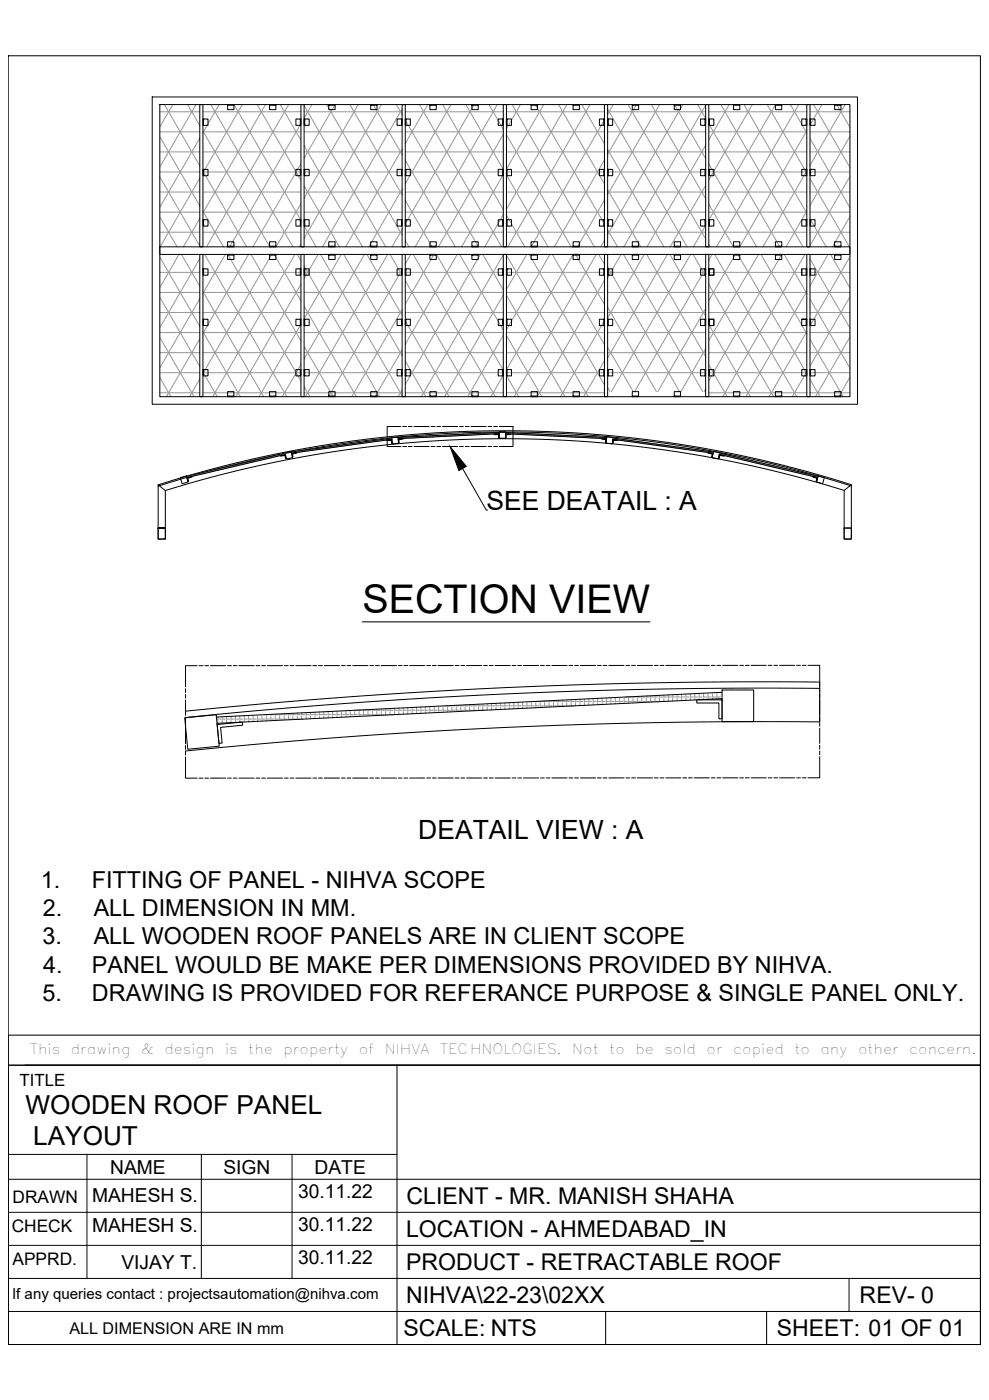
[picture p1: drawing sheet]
<svg xmlns="http://www.w3.org/2000/svg" width="594mm" height="841mm" viewBox="0 0 594 841" stroke-linecap="round" stroke-linejoin="round" font-family="sans-serif">
<!-- layer: 0 -->
<g fill="none" stroke="#939598" stroke-width=".6">
<path d="M96 67h24M96 79h24M99 63l21 37M104 63l-8 13M113 63l7 12M118 63l-22 37M122 67h59M122 79h59M122 79l40 69M127 63l49 85M132 63l-10 17M141 63l40 69"/>
<path d="M146 63l-24 41M155 63l26 45M159 63l-37 65M168 63l13 21M173 63l-49 85M181 74l-43 74M183 67h59M183 79h59M183 63l49 85M187 63l-4 8M196 63l46 78M201 63l-18 32"/>
<path d="M210 63l32 54M215 63l-32 56M224 63l18 30M229 63l-46 80M238 63l4 6M242 65l-48 83M243 67h59M243 79h59M243 72l44 76M252 63l49 85M257 63l-14 23M266 63l36 63"/>
<path d="M271 63l-28 47M280 63l22 39M285 63l-42 71M294 63l8 15M299 63l-50 85M304 67h59M304 79h59M308 63l49 85M313 63l-9 14M322 63l41 72M327 63l-23 39M336 63l27 48"/>
<path d="M341 63l-37 63M349 63l14 23M354 63l-49 85M363 72l-44 76M365 67h59M365 79h59M365 66l48 82M368 63l-3 6M377 63l47 80M382 63l-17 30M391 63l33 56M396 63l-31 54"/>
<path d="M405 63l19 32M410 63l-45 78M419 63l5 8M424 63l-49 85M426 67h59M426 79h59M426 74l42 74M433 63l49 85M438 63l-12 21M447 63l38 65M452 63l-26 45M461 63l24 41"/>
<path d="M466 63l-40 69M475 63l10 17M480 63l-50 85M485 78l-41 70M487 67h24M487 79h24M489 63l22 38M494 63l-7 12M503 63l8 14M508 63l-21 36M96 91h24M96 82l24 42"/>
<path d="M120 83l-24 42M122 91h59M181 98l-29 50M183 91h59M183 87l35 61M242 90l-34 58M243 91h59M243 96l30 52M302 81l-39 67M304 91h59M304 81l39 67M363 96l-30 52"/>
<path d="M365 91h59M365 90l34 58M424 87l-35 61M426 91h59M426 99l28 49M487 91h24M487 83l24 42M511 82l-24 41M96 103h24M96 115h24M96 106l24 42M120 107l-24 41"/>
<path d="M122 103h59M122 115h59M122 103l26 45M183 103h59M183 115h59M183 112l21 36M242 114l-20 34M243 103h59M243 115h59M302 105l-25 43M304 103h59M304 115h59"/>
<path d="M304 105l25 43M365 103h59M365 115h59M365 114l20 34M424 111l-21 37M426 103h59M426 115h59M485 103l-27 45M487 103h24M487 115h24M487 107l23 41M511 106l-24 42"/>
<path d="M96 127h24M96 139h24M96 130l10 18M120 131l-10 17M122 127h59M122 139h59M122 127l12 21M181 122l-15 26M183 127h59M183 139h59M183 136l7 12M242 138l-7 10"/>
<path d="M243 127h59M243 139h59M243 120l17 28M302 129l-11 19M304 127h59M304 139h59M304 129l11 19M363 120l-16 28M365 127h59M365 139h59M365 138l6 10M424 136l-7 12"/>
<path d="M426 127h59M426 139h59M426 123l15 25M485 127l-13 21M487 127h24M487 139h24M487 131l9 17M511 130l-11 18M96 154l24 42M108 153l-12 20M109 153l11 19M120 155l-24 42"/>
<path d="M123 153l49 85M135 153l-13 23M137 153l44 76M149 153l-27 47M151 153l30 52M163 153l-41 71M165 153l16 28M177 153l-49 85M179 153l2 4M181 147l-1 1M183 160l45 78M191 153l-8 14"/>
<path d="M193 153l49 85M205 153l-22 38M206 153l36 61M219 153l-36 63M220 153l22 36M233 153l-49 85M234 153l8 12M243 145l3 3M247 153l-4 6M248 153l50 85M261 153l-18 30M262 153l40 69"/>
<path d="M275 153l-32 54M276 153l26 45M289 153l-46 78M290 153l12 21M302 153l-49 85M304 153l49 85M316 153l-12 21M318 153l45 78M330 153l-26 45M332 153l31 54M344 153l-40 69M346 153l17 30"/>
<path d="M358 153l-49 85M360 153l3 6M363 144l-2 4M373 153l-8 14M375 153l47 82M387 153l-22 38M388 153l36 61M401 153l-36 62M402 153l22 37M415 153l-48 82M416 153l8 13M426 147l1 1"/>
<path d="M428 153l-2 3M429 153l50 85M442 153l-16 27M443 153l42 72M456 153l-30 52M457 153l28 47M470 153l-44 76M471 153l14 23M483 153l-49 85M487 156l24 41M497 153l-10 19M499 153l12 20"/>
<path d="M511 154l-24 42M96 164h24M96 176h24M96 179l24 41M120 179l-24 42M122 164h59M122 176h59M122 175l36 63M181 171l-39 67M183 164h59M183 176h59M242 162l-45 76"/>
<path d="M243 164h59M243 176h59M243 169l41 69M302 177l-35 61M304 164h59M304 176h59M304 177l35 61M363 168l-40 70M365 164h59M365 176h59M365 160l43 75M424 161l-43 74"/>
<path d="M426 164h59M426 176h59M426 171l39 67M485 175l-37 63M487 164h24M487 176h24M487 180l24 41M511 178l-24 42M96 188h24M96 200h24M122 188h59M122 200h59"/>
<path d="M122 199l22 39M181 195l-25 43M183 188h59M183 200h59M183 184l31 54M242 186l-31 52M243 188h59M243 200h59M243 193l27 45M304 188h59M304 200h59M363 193l-26 45"/>
<path d="M365 188h59M365 200h59M365 185l29 50M424 185l-29 50M426 188h59M426 200h59M426 195l25 43M485 199l-23 39M487 188h24M487 200h24M96 212h24M96 203l21 35"/>
<path d="M120 204l-20 34M122 212h59M181 219l-11 19M183 212h59M183 208l17 30M242 210l-17 28M243 212h59M243 217l13 21M302 201l-21 37M304 212h59M304 202l21 36M363 217l-12 21"/>
<path d="M365 212h59M365 209l15 26M424 210l-15 25M426 212h59M426 219l11 19M487 212h24M487 204l19 34M511 202l-21 36M96 224h24M96 236h24M96 227l7 11M120 228l-6 10"/>
<path d="M122 224h59M122 236h59M122 223l8 15M183 224h59M183 236h59M183 232l3 6M242 234l-3 4M243 224h59M243 236h59M302 225l-7 13M304 224h59M304 236h59"/>
<path d="M304 226l8 12M365 224h59M365 233l1 2M424 234l-1 1M426 224h59M426 236h59M485 223l-9 15M487 224h24M487 236h24M487 228l6 10M511 227l-7 11M296 260v1"/>
<path d="M297 260v1M298 260v1M299 260v1M304 260h.1M304 260v1M305 260v1M306 260v1M307 260v1M308 260v1M139 280h.1M139 280h1M140 280h.1"/>
<path d="M140 280h1M141 279h.1M141 280h.1M141 280h1M141 279v1M142 279l-1 1M142 279h.1M142 280h.1M142 279v1M142 279h2M143 279v1M143 280h.1"/>
<path d="M143 279h.1M143 279h1M144 279h.1M144 279h1M145 279h.1M145 278v1M145 279h-1M145 279h1M146 278h.1M146 279h.1M146 278v1M147 279h-1"/>
<path d="M147 278h.1M147 279h.1M147 278v1M147 278h1M148 278v1M148 278h.1M148 278h1M148 278h2M149 278h.1M149 277v1M150 277h.1M150 278h.1"/>
<path d="M150 277l1 1M151 277v1M151 277h.1M151 278h.1M151 277h2M152 277v1M152 277h.1M152 277h1M153 277h.1M153 277h1M153 276h1M154 277h.1"/>
<path d="M154 276l1 1M155 276l-1 1M155 276h.1M155 276v1M155 276h1M156 276v1M156 276h.1M156 277h.1M156 276h1M157 276h1M157 276h.1M158 276h.1"/>
<path d="M158 275v1M158 276h1M159 275h.1M159 275v1M159 276h.1M160 275h.1M160 276h.1M160 275v1M160 275h1M161 275v1M161 275h.1M161 275h1"/>
<path d="M161 275h2M162 275h.1M162 274v1M163 274l-1 1M163 275h.1M163 274l1 1M164 274h-1M164 274h.1M164 274v1M165 274v1M165 274h.1M165 274h1"/>
<path d="M166 274h-2M166 274h1M166 274h.1M166 273l1 1M166 273h.1M167 274h.1M167 273v1M167 273l1 1M168 273h1M168 273v1M168 273h.1M169 273l-1 1"/>
<path d="M169 273h.1M169 274h.1M169 273h2M170 273h.1M170 272h.1M170 272l1 1M171 273h.1M171 272v1M175 272h.1M175 271v1M175 272h1M175 272h2"/>
<path d="M176 272h.1M176 271v1M177 271v1M177 272h.1M178 272h.1M178 271v1M178 271h.1M178 271h1M179 271h.1M179 271v1M179 271h1M180 271h.1"/>
<path d="M180 271v1M180 271h1M181 271h.1M181 271h1M182 271h.1M182 271h1M183 270v1M183 271h.1M184 271h.1M184 270v1M184 271h1M185 270v1"/>
<path d="M185 270h.1M185 270h1M185 270h3M186 270h.1M186 270v1M187 271h.1M187 270h.1M187 270h3M188 270h.1M189 270h.1M190 270h-1M190 270h1"/>
<path d="M190 270h.1M190 269v1M191 269v1M191 270h.1M192 270h.1M192 269v1M192 269h1M192 269h.1M193 269h.1M193 270h.1M193 269h1M194 270h.1"/>
<path d="M194 269h.1M194 269l1 1M194 269h1M195 270h.1M195 269v1M195 269h.1M195 269h1M196 269h.1M196 269h1M197 269h-1M197 269h.1M197 268v1"/>
<path d="M198 269h2M198 268v1M199 268h.1M199 269h.1M199 268v1M199 268l3 1M200 268v1M200 269h.1M200 268h.1M201 269h.1M201 268h.1M201 268h2"/>
<path d="M202 269h.1M202 268v1M202 268h.1M203 268h.1M203 268h1M204 268h-1M204 268h.1M204 268h1M204 267v1M205 267v1M205 268h.1M205 267l1 1"/>
<path d="M206 267h.1M206 268h.1M206 267v1M206 267l1 1M206 267h1M207 268h.1M207 267h.1M207 267h1M208 268h.1M208 267v1M208 267l1 1M208 267h1"/>
<path d="M209 268h.1M209 267v1M209 267h.1M209 267h1M210 267h.1M210 267h1M211 267h.1M211 267h2M212 266v1M212 267h.1M213 266h.1M213 267h.1"/>
<path d="M213 266v1M213 266h2M213 267h1M214 267h.1M214 266h.1M215 267h.1M215 267h1M215 266v1M215 266h.1M215 266h1M216 267h.1M216 266v1"/>
<path d="M216 266h1M217 266h.1M218 266h.1M219 266h.1M219 265v1M219 265l1 1M220 265h.1M220 266h.1M220 265v1M220 266h1M220 265h1M221 266h.1"/>
<path d="M221 265h.1M221 265l1 1M222 266h.1M222 265v1M222 265h.1M223 265v1M223 265h.1M223 265h1M224 265h-1M224 265h.1M225 265h.1M226 265h.1"/>
<path d="M226 264v1M226 264l1 1M227 264h.1M227 265h.1M227 264h1M227 265h1M228 265h.1M228 264l2 1M228 264v1M229 264v1M229 264h.1M229 264h2"/>
<path d="M230 264v1M231 264h-1M231 264v1M231 264h.1M232 264h.1M232 264h1M233 264h.1M233 264h1M234 263h.1M234 264h.1M234 264h1M234 263h1"/>
<path d="M235 264h.1M235 263v1M239 263h11M239 263v1M240 263h.1M241 263h.1M242 263h.1M243 263h.1M244 263h.1M245 263h.1M245 262v1M246 262v1"/>
<path d="M247 262v1M248 262v1M249 262v1M250 262v1M251 262v1M252 262v1M253 262v1M254 262v1M255 262v1M256 262v1M257 262v1M258 262h.1"/>
<path d="M259 262h.1M260 262h.1M260 262h-15M261 262h.1M262 262h.1M263 262h.1M264 262h.1M265 262h.1M266 262h.1M267 261h15M267 261v1M268 261v1"/>
<path d="M269 261v1M270 261v1M271 261v1M271 261v1h-15M272 261v1M273 261v1M274 261v1M275 261v1M276 261v1M277 261v1M277 261h.1M277 261h16"/>
<path d="M278 261v1M279 261v1M279 262h.1M279 261h.1M280 261h.1M281 261h.1M282 261h.1M283 261h.1M284 261h.1M285 261h.1M286 261h.1M287 261h.1"/>
<path d="M288 261h.1M288 260h12M289 260v1M290 260v1M291 260v1M292 260v1M293 260v1M294 260v1M295 260v1M300 261v-1h-1v1M304 260h11v1M309 260v1"/>
<path d="M310 260v1M311 261h15M311 260v1M312 260v1M313 260v1M314 260v1M315 260v1M316 261h.1M317 261h.1M318 261h.1M319 261h.1M320 261h.1"/>
<path d="M321 261h.1M322 261h15M322 261h.1M323 261h.1M324 261h.1M325 261v1M326 261v1M327 261v1M328 261v1M329 261v1M330 261v1M331 261v1"/>
<path d="M332 261v1M332 261v1h16M333 261v1M334 261v1M335 261v1M335 262h.1M336 261v1M337 261h.1M337 262h.1M338 262h.1M339 262h.1M340 262h.1"/>
<path d="M341 262h.1M342 262h.1M343 262h.1M343 262h16M344 262h.1M345 262h.1M346 262h.1M346 262v1M347 262v1M348 262v1M349 262v1M350 262v1"/>
<path d="M351 262v1M352 262v1M353 262v1M354 262v1M354 263h10M355 262v1M356 262v1M357 262v1M358 262v1M359 263h.1M360 263h.1M361 263h.1"/>
<path d="M362 263h.1M363 263h.1M364 263v1M368 264h.1M368 263h.1M369 263l2 1M369 263h.1M369 264h.1M369 263v1M370 264h.1M370 263v1M371 264h.1"/>
<path d="M371 264h1M372 264h.1M372 264h1M373 264v1M373 264h.1M373 264h1M374 264v1M374 264h.1M374 264h1M375 264v1M375 264h.1M375 265h.1"/>
<path d="M375 264l2 1M375 264h1M376 265h.1M376 264l3 1M376 264h.1M377 265h2M377 264h.1M378 264l-1 1M378 265h.1M379 265h-1M379 265h.1M380 265h.1"/>
<path d="M380 265v1M381 265v1M381 265h.1M381 266h.1M381 265h1M382 266h.1M382 265h.1M382 265l1 1M383 266h.1M383 266h1M383 265v1M384 266h.1"/>
<path d="M384 265v1M384 265l1 1M385 266h.1M385 265v1M385 266h2M386 266h.1M386 266h1M387 266h.1M387 266l1 1M387 266h1M388 266v1M388 266h.1"/>
<path d="M389 266v1M389 266h.1M389 267h.1M390 267h.1M390 266l3 1M390 266h.1M390 266v1M391 266v1M391 267h.1M392 267h.1M392 266v1M393 267h.1"/>
<path d="M393 267h1M394 267h.1M394 267v1M394 267h1M395 267v1M395 267h.1M395 267h1M396 267v1M396 267h.1M396 267h1M397 268h3M397 267v1"/>
<path d="M397 267h.1M397 268h.1M397 267h1M398 268h.1M398 267h.1M399 268h-1M399 267l2 1M399 267h.1M399 267v1M400 268h.1M401 268h.1M401 268h1"/>
<path d="M402 268v1M402 268h.1M402 268h1M403 269h.1M403 268h.1M403 268h1M404 269h.1M404 268v1M404 268l2 1M405 269h.1M405 268v1M406 269h.1"/>
<path d="M406 269h2M406 268v1M407 269h.1M407 269h1M408 269h.1M408 269h1M409 269h-1M409 269h.1M409 269v1M410 269v1M410 269h.1M410 270h.1"/>
<path d="M410 269h1M411 270h.1M411 269v1M411 269h.1M411 269l4 1M411 269h1M412 269v1M412 269h.1M412 270h.1M413 270h.1M413 269v1M414 270h.1"/>
<path d="M415 270h.1M415 270h1M416 270v1M416 270h.1M416 270h1M417 270v1M417 270h.1M417 270h1M418 270v1M418 270h1M418 271h2M419 270l-1 1"/>
<path d="M419 271h.1M419 270l4 1M419 270h.1M420 271h.1M420 270h.1M420 270v1M421 270v1h1M421 271h.1M421 270v1M422 271h.1M422 271h1M423 271h.1"/>
<path d="M423 271v1M423 271h1M424 271v1M424 271h.1M424 272h.1M424 271h1M425 272h.1M425 271l3 1M425 271h.1M426 271v1M426 272h.1M427 272h.1"/>
<path d="M427 271v1M428 271v1M432 273h.1M432 272h.1M432 273h1M433 272l-1 1M433 272h.1M433 273h.1M433 273h2M434 273h-1M434 273h.1M435 273v1"/>
<path d="M435 273h.1M435 273h1M436 274h.1M436 273h.1M436 274h1M436 273v1M437 274h.1M437 273v1M437 274h4M438 274h.1M439 274v1M439 274h.1"/>
<path d="M439 275h.1M439 274l1 1M440 274v1M440 274h.1M440 274l1 1M441 275h.1M441 274h.1M441 275h1M441 274l1 1M442 275h.1M442 275l2 1M442 275h1"/>
<path d="M442 274v1M443 275h.1M443 276h.1M443 275h1M444 275v1M444 276h.1M444 275l2 1M445 276h.1M445 275v1M446 275l-1 1M446 276h.1M446 275v1"/>
<path d="M446 276h1M447 276h-1M447 276h.1M447 276h1M447 276v1M448 276h.1M448 276v1M449 276l-1 1M449 276l1 1M449 276h.1M449 277h.1M450 276v1"/>
<path d="M450 277h.1M450 276l2 1M451 277h.1M452 277v1M452 277l2 1M452 277h1M452 277h.1M453 278h.1M453 277v1M453 277h1M453 277h.1M454 278h.1"/>
<path d="M454 277v1M454 277h.1M454 278h2M455 278h.1M456 278v1M456 278h.1M456 278l2 1M457 279h.1M457 278h.1M457 278v1M458 279h.1M458 278v1"/>
<path d="M458 278l1 1M459 279h.1M459 279h3M460 279v1M460 280h.1M460 279h.1M460 279l2 1M461 279v1M461 279h.1M462 279h.1M462 279l1 1M462 279v1"/>
<path d="M462 280h1M463 279l-1 1M463 280h.1M463 279v1M464 280h.1M464 280l1 1M465 280h.1M112 287h1M112 286h.1M112 286h1M113 286v1M113 286h.1"/>
<path d="M113 286h1M114 286h.1M114 287h.1M114 286h1M115 286h.1M115 286h1M115 285v1M116 285v1M116 286h.1M116 285h.1M116 285h1M117 285v1"/>
<path d="M117 285h.1M117 286h.1M117 285h1M118 285v1M118 285h.1M118 285h1M119 285h.1M119 285h1M120 284l-1 1M120 285h.1M120 284v1M120 284h.1"/>
<path d="M121 285h.1M121 284h.1M121 284l1 1M121 284h2M122 285h.1M122 284v1M122 284h.1M123 284h.1M124 283l-1 1M124 283h.1M124 284h.1M124 283l1 1"/>
<path d="M125 283l-1 1h-1M125 284h.1M125 283v1M125 283h1M125 283h.1M126 283v1M126 283h1M127 283h-1M127 283h.1M127 283h1M128 282l1 1M128 283h.1"/>
<path d="M128 282v1M129 282v1M129 282h2M129 282h.1M130 283h.1M130 282v1M130 282h.1M130 282h1M131 282v1M131 282h1M131 282h.1M132 282h.1"/>
<path d="M132 281v1M132 282h1M133 281l-1 1M133 281h.1M133 282h.1M133 281v1M134 282h.1M134 281h.1M134 281l1 1M134 281h1M135 282h.1M135 281v1"/>
<path d="M135 281h.1M135 281h1M136 281h.1M136 281h1M136 280v1M137 280h.1M137 280l1 1M137 280v1M138 280l-1 1M138 280h.1M138 281h.1M138 280v1"/>
<path d="M138 280h1M139 280v1M465 281h-1M465 281h.1M466 281h.1M466 280l3 2M466 280v1M467 281h.1M467 280v1M468 281h.1M469 281h.1M469 281v1"/>
<path d="M469 281l2 1M470 281v1M471 282h.1M471 282h2M471 281v1M471 281l2 1M472 282h.1M473 282l1 1M473 282h2M473 282h.1M473 282v1M474 283h.1"/>
<path d="M474 282v1M474 283h1M474 282h.1M475 283h.1M475 283h3M475 282v1M475 282h.1M476 283h.1M477 283h-1M477 283v1M477 283h.1M478 283l-1 1"/>
<path d="M478 284h.1M478 283h.1M479 284h-1M479 284h1M479 283v1M479 284h.1M480 284h-1M480 283v1M480 284h.1M481 284h.1M481 285h.1M481 284l3 1"/>
<path d="M482 284v1M482 284h.1M483 284l1 1M483 284h.1M483 285h.1M484 285h.1M484 284h.1M484 285h1M484 285h2M484 284v1M485 285h.1M485 285h1"/>
<path d="M486 286h.1M486 285h.1M486 285l2 1M487 286h.1M487 285v1M488 286h1M488 285v1M488 286h.1M489 286h.1M489 286h1M490 286v1M490 286h.1"/>
<path d="M490 286h1M491 286v1M491 286h.1M351 420v1h2M354 420v1h2M356 420v1h2M359 420v1h2M362 419v2h2M364 419v2h2M367 419v2h2M370 419v2h2M372 419v2h2"/>
<path d="M375 419v2h2M376 419h1M378 419h1M378 419v2h1M380 419h2M380 419v2h2M383 418l2 1M383 419v2h2M386 418v1h1M386 419v2h1M388 418v1h2M388 419v2h2"/>
<path d="M391 418v1h2M391 419v2h2M393 418v1h2M393 419v2h2M396 418v1h2M396 419v2h2M399 418v1h2M399 419v2M401 417v2h2M401 419v2M404 417v2h2M404 419v2"/>
<path d="M407 417v2h2M407 419v2M409 417v2h2M409 419v2M412 417v2h2M412 419v2M415 417v2h2M415 419v2M417 417v2h2M417 419v1M420 417v2h2M420 419v1"/>
<path d="M423 417v2h2M423 419v1M425 417v2h2M425 419v1M428 417v2h2M428 419v1M431 416h2M431 417v2h2M431 416h.1M431 419v1M433 416h1M433 417v2h1"/>
<path d="M433 416h.1M433 419v1M130 432h.1M131 431v1h2M131 433v1M133 431v1h2M133 433v1M136 430v2h2M136 433v1M139 430v2h2M139 433v1M141 430v2h2"/>
<path d="M141 433v1M144 430v2h2M144 433v1M147 430v2h2M147 433v1M149 430v2h2M149 433v1M152 430v2h2M152 433h.1M155 430v2h2M155 433h.1M157 430v2h2"/>
<path d="M157 433h.1M159 429h.1M160 429h2M160 430v2h2M160 433h.1M163 429h2M163 430v2h2M163 433h.1M165 429h2M165 430v2h2M165 433h.1M168 429h2"/>
<path d="M168 430v2h2M171 429h2M171 430v2h2M173 429h2M173 430v2h2M176 428v1h2M176 430v2h2M179 428v1h1M179 430v2h1M181 428v1h2M181 430v2h1M184 428v1h2"/>
<path d="M184 430v2M187 428v1h1M187 430v2M189 428v1h2M189 430v2M192 428v1h2M192 430v2M194 428v1h2M194 430v1M197 427v2h2M197 430v1M200 427v2h2"/>
<path d="M200 430v1M202 427v2h2M202 430v1M205 427v2h2M205 430v1M208 427v2h2M208 430v1M210 427v2h2M210 430v1M213 427v2h2M213 430h.1M213 427h2"/>
<path d="M216 427h2M216 427v2h2M216 427h.1M216 430h.1M218 426l2 1M218 427v2h2M218 430h.1M221 426l2 1M221 427v2h2M221 430h.1M224 426v1h2M224 427v2h2"/>
<path d="M226 426v1h2M226 427v2h2M229 426v1h2M229 427v2h2M232 426v1h2M232 427v2h2M234 426v1h2M234 427v2h2M237 426v1h2M237 427v2M240 425v2h2M240 427v2"/>
<path d="M242 425v2h2M242 427v2M245 425v2h2M245 427v2M248 425v2h1M248 427v2M250 425v2h2M250 427v2M253 425v2h2M253 427v2M256 425v2h1M256 427v1"/>
<path d="M258 425v2h2M258 427v1M261 425v2h2M261 427v1M263 425v2h2M263 427v1M266 425v2h2M266 427v1M267 424h1M269 424h2M269 425v2h2M269 424h.1"/>
<path d="M269 427v1M271 424h2M271 425v2h2M271 427v1M274 424h2M274 425v2h2M274 427h.1M277 424h2M277 425v2h2M279 423v1h2M279 425v2h2M282 423v1h2"/>
<path d="M282 425v2h2M285 423v1h2M285 425v2h2M287 423v1h2M287 425v2h2M290 423v1h2M290 425v2h1M293 423v1h2M293 425v2M295 423v1h2M295 425v1M298 423v1h2"/>
<path d="M298 425v1M301 422v2h2M301 425v1M303 422v2h2M303 425v1M306 422v2h2M306 425v1M309 422v2h2M309 425v1M311 422v2h2M311 425v1M314 422v2h2"/>
<path d="M314 425v1M317 422v2h1M317 425h.1M319 422v2h2M319 425h.1M322 421h2M322 422v2h2M322 421h.1M322 425h.1M324 421h2M324 422v2h2M324 425h.1"/>
<path d="M327 421h2M327 422v2h2M327 425h.1M330 421h2M330 422v2h2M330 425h.1M332 421h2M332 422v2h2M335 421h2M335 422v2h2M338 421h2M338 422v2h2"/>
<path d="M340 420v1h2M340 422v2h2M343 420v1h2M343 422v2h2M346 420v1h2M346 422v2M348 420v1h2M348 422v2M351 422v2M354 422v2M356 422v1M359 422v1"/>
<path d="M362 422v1M364 422v1M367 422v1M370 422v1M372 422v1M375 422v1M378 422h.1M380 422h.1M383 422h.1"/>
</g>
<!-- layer: Segment support -->
<path d="M91 58h424v185h-424zM96 63h415v175h-415zM96 148h415v5h-415z" fill="none" stroke="#000" stroke-width=".6"/>
<!-- layer: Bas -->
<g fill="none" stroke="#000" stroke-width=".6">
<path d="M120 63h2v85h-2zM181 63h2v85h-2zM242 63h1v85h-1zM302 63h2v85h-2zM363 63h2v85h-2zM424 63h2v85h-2zM485 63h2v85h-2zM120 153h2v85h-2zM181 153h2v85h-2zM242 153h1v85h-1zM302 153h2v85h-2zM363 153h2v85h-2z"/>
<path d="M424 153h2v85h-2zM485 153h2v85h-2z"/>
</g>
<!-- layer: 0 -->
<g fill="none" stroke="#000" stroke-width=".6">
<path d="M5 34h584v774h-584zM122 71v4h3v-4h-3v4M137 63h4v3h-4v-3h4M162 63h4v3h-4v-3h4M180 71v4h-2v-4h3l-1 4M183 71v4h3v-4h-3v4M197 63h4v3h-4v-3h4M223 63h3v3h-3v-3h3M241 71v4h-2v-4h3l-1 4M244 71v4h2v-4h-3l1 4M258 63h4v3h-4v-3h4M283 63h4v3h-4v-3h4"/>
<path d="M302 71v4h-3v-4h3v4M305 71v4h2v-4h-3l1 4M319 63h4v3h-4v-3h4M344 63h4v3h-4v-3h4M363 71v4h-3v-4h3v4M365 71v4h3v-4h-3v4M380 63h4v3h-4v-3h4M405 63h4v3h-4v-3h4M423 71v4h-2v-4h3l-1 4M426 71v4h3v-4h-3v4M441 63h3v3h-3v-3h3M466 63h4v3h-4v-3h4"/>
<path d="M484 71v4h-2v-4h3l-1 4M487 71v4h3v-4h-3v4M501 63h4v3h-4v-3h4M122 102v4h3v-4h-3v4M180 102v4h-2v-4h3l-1 4M183 102v4h3v-4h-3v4M241 102v4h-2v-4h3l-1 4M244 102v4h2v-4h-3l1 4M302 102v4h-3v-4h3v4M305 102v4h2v-4h-3l1 4M363 102v4h-3v-4h3v4M365 102v4h3v-4h-3v4"/>
<path d="M423 102v4h-2v-4h3l-1 4M426 102v4h3v-4h-3v4M484 102v4h-2v-4h3l-1 4M487 102v4h3v-4h-3v4M122 132v4h3v-4h-3v4M180 132v4h-2v-4h3l-1 4M183 132v4h3v-4h-3v4M241 132v4h-2v-4h3l-1 4M244 132v4h2v-4h-3l1 4M302 132v4h-3v-4h3v4M305 132v4h2v-4h-3l1 4M363 132v4h-3v-4h3v4"/>
<path d="M365 132v4h3v-4h-3v4M423 132v4h-2v-4h3l-1 4M426 132v4h3v-4h-3v4M484 132v4h-2v-4h3l-1 4M487 132v4h3v-4h-3v4M137 153h4v3h-4v-3h4M137 148h4v-3h-4v3h4M162 153h4v3h-4v-3h4M162 148h4v-3h-4v3h4M197 153h4v3h-4v-3h4M197 148h4v-3h-4v3h4M223 153h3v3h-3v-3h3"/>
<path d="M223 148h3v-3h-3v3h3M258 153h4v3h-4v-3h4M258 148h4v-3h-4v3h4M283 153h4v3h-4v-3h4M283 148h4v-3h-4v3h4M319 153h4v3h-4v-3h4M319 148h4v-3h-4v3h4M344 153h4v3h-4v-3h4M344 148h4v-3h-4v3h4M380 153h4v3h-4v-3h4M380 148h4v-3h-4v3h4M405 153h4v3h-4v-3h4"/>
<path d="M405 148h4v-3h-4v3h4M441 153h3v3h-3v-3h3M441 148h3v-3h-3v3h3M466 153h4v3h-4v-3h4M466 148h4v-3h-4v3h4M501 148h4v-3h-4v3h4M501 153h4v3h-4v-3h4M122 162v3h3v-3h-3v3M180 162v3h-2v-3h3l-1 3M183 162v3h3v-3h-3v3M241 162v3h-2v-3h3l-1 3M244 162v3h2v-3h-3l1 3"/>
<path d="M302 162v3h-3v-3h3v3M305 162v3h2v-3h-3l1 3M363 162v3h-3v-3h3v3M365 162v3h3v-3h-3v3M423 162v3h-2v-3h3l-1 3M426 162v3h3v-3h-3v3M482 162v3M484 162v3h-2v-3h3l-1 3M487 162v3h3v-3h-3v3M122 192v4h3v-4h-3v4M180 192v4h-2v-4h3l-1 4M183 192v4h3v-4h-3v4"/>
<path d="M241 192v4h-2v-4h3l-1 4M244 192v4h2v-4h-3l1 4M302 192v4h-3v-4h3v4M305 192v4h2v-4h-3l1 4M363 192v4h-3v-4h3v4M365 192v4h3v-4h-3v4M423 192v4h-2v-4h3l-1 4M426 192v4h3v-4h-3v4M482 192h3h-3v4h2v-4M485 192l-1 4M487 192v4h3v-4h-3v4M122 222v4h3v-4h-3v4"/>
<path d="M137 238h4v-3h-4v3h4M162 238h4v-3h-4v3h4M180 222v4h-2v-4h3l-1 4M183 222v4h3v-4h-3v4M197 238h4v-3h-4v3h4M223 238h3v-3h-3v3h3M241 222v4h-2v-4h3l-1 4M244 222v4h2v-4h-3l1 4M258 238h4v-3h-4v3h4M283 238h4v-3h-4v3h4M302 222v4h-3v-4h3v4M305 222v4h2v-4h-3l1 4"/>
<path d="M319 238h4v-3h-4v3h4M344 238h4v-3h-4v3h4M363 222v4h-3v-4h3v4M365 222v4h3v-4h-3v4M380 238h4v-3h-4v3h4M405 238h4v-3h-4v3h4M423 222v4h-2v-4h3l-1 4M426 222v4h3v-4h-3v4M441 238h3v-3h-3v3h3M466 238h4v-3h-4v3h4M484 222v4h-2v-4h3l-1 4M487 222v4h3v-4h-3v4"/>
<path d="M501 238h4v-3h-4v3h4M241 256h-8v12h8M242 256h2M245 256h3M249 256h9M259 256h2M262 256h3M266 256h9M276 256h2M279 256h3M283 256h9M293 256h2"/>
<path d="M297 256h2M300 260h4v3h-4zM300 260l-61 3M300 256h8v12h-8M304 260l60 3M168 274l3-1 1 2-1-1zM171 272l4-1 1 4-4 1zM171 272l-59 14M171 273l-59 14M175 272h3l-2 1v2zM232 264h3l1 2-1-2zM235 263l4-1v4l-3 1z"/>
<path d="M235 263l-60 9M235 264l-60 8M239 264h3h-2l-1 2zM242 268h2M245 268h3M249 268h9M259 268h2M262 268h3M266 268h9M276 268h2M279 268h3M283 268h9"/>
<path d="M293 268h2M297 268h2M297 261h3v2l-1-2zM300 261l-61 3M304 261l60 3M304 261h3h-3v2zM361 263l3 1v2v-2zM364 262l4 1v4l-4-1zM368 264l3 1-3-1v2zM368 264l60 8M368 263l60 9M425 272h3v3v-2z"/>
<path d="M428 271l4 1v4l-4-1zM432 273l3 1h-3v1zM432 273l59 14M432 272l59 14M95 291v26h4v-22M95 291a684 684 0 0 1 416 0l-4 4a684 684 0 0 0-408 0zM108 287l4-1 1 4-4 1zM112 287h3h-2v2zM278 281l14 25h1M488 286l3 1v2v-2zM492 286l3 1-1 4-4-1zM507 295v22"/>
<path d="M511 292a684 684 0 0 0-416 0M511 291v26M95 317v7h4v-7h-4h4M95 317h4v7h-4zM507 317h4v7h-4zM218 374h172M118 400h-7v13M120 400h2M123 400h2M126 400h10M137 400h2M142 400h-2"/>
<path d="M144 400h9M154 400h2M157 400h2M170 400h-9M171 400h2M174 400h3M187 400h-9M188 400h2M191 400h3M204 400h-9M205 400h2M208 400h3"/>
<path d="M221 400h-9M222 400h2M226 400h2M229 400h9M239 400h3M243 400h2M246 400h9M259 400h-3M260 400h2M263 400h9M273 400h3M279 400h-2"/>
<path d="M280 400h9M291 400h2M294 400h2M297 400h9M308 400h2M311 400h2M324 400h-10M325 400h2M328 400h2M341 400h-9M342 400h2M345 400h2"/>
<path d="M358 400h-9M359 400h2M362 400h3M375 400h-9M376 400h2M379 400h3M383 400h9M395 400h-2M396 400h3M400 400h9M410 400h2M414 400h2"/>
<path d="M417 400h9M427 400h3M433 400h-2M434 400h9M444 400h3M448 400h2M460 400h-9M461 400h3M465 400h2M477 400h-9M479 400h2M482 400h2"/>
<path d="M485 400h7v34h-95l-95 3-96 6-95 8M111 414v2M111 417v2M434 415h19v19h-19zM434 416l-304 15M434 420l-304 15M492 410h-95l-95 3-96 6-95 8M492 414h-95l-95 3-96 6-95 8M111 431l19-2 2 19-19 2zM111 421v9M111 431v6M111 438v9"/>
<path d="M130 435l16-1v2l-13 1v9l-1 1zM419 420h15v12h-2v-10h-13zM492 434v2M492 437v10M111 455v12h7M111 448v2M111 451v3M492 455v12h-7M492 448v2M492 451v2M120 467h2M123 467h2"/>
<path d="M136 467h-10M137 467h2M140 467h2M144 467h9M154 467h2M157 467h2M161 467h9M173 467h-2M174 467h3M178 467h9M188 467h2M194 467h-3"/>
<path d="M195 467h9M205 467h2M208 467h3M212 467h9M222 467h2M226 467h2M238 467h-9M239 467h3M243 467h2M255 467h-9M256 467h3M260 467h2"/>
<path d="M272 467h-9M273 467h3M277 467h2M289 467h-9M291 467h2M294 467h2M297 467h9M310 467h-2M311 467h2M314 467h10M325 467h2M328 467h2"/>
<path d="M332 467h9M342 467h2M347 467h-2M349 467h9M359 467h2M362 467h3M375 467h-9M376 467h2M379 467h3M392 467h-9M393 467h2M396 467h3"/>
<path d="M409 467h-9M410 467h2M414 467h2M426 467h-9M427 467h3M431 467h2M434 467h9M447 467h-3M448 467h2M451 467h9M461 467h3M465 467h2"/>
<path d="M468 467h9M479 467h2M484 467h-2M5 622h584v18h-584zM5 640h584v168h-584zM5 640v168M15 640h574M238 640v168M5 693h233M52 693v75M121 693v75M175 693v75"/>
<path d="M5 708h584M5 728h584M5 748h584M5 768h584M510 768v20M5 788h584M364 788v20M460 788v20M49 808h540"/>
</g>
<path d="M270 268l10 12-4 3z" fill="#000" stroke="#000" stroke-width=".6"/>
<text font-size="23.7" x="218" y="369">SECTION VIEW</text>
<g font-size="15.9">
<text x="292" y="307">SEE DEATAIL : A</text>
<text x="251" y="504">DEATAIL VIEW : A</text>
</g>
<g font-size="15.7">
<text x="15" y="669">WOODEN ROOF PANEL</text>
<text x="20" y="688">LAYOUT</text>
</g>
<g font-size="14.1">
<text x="25" y="533">1.</text>
<text x="55" y="533">FITTING OF PANEL - NIHVA SCOPE</text>
<text x="26" y="550">2.</text>
<text x="56" y="550">ALL DIMENSION IN MM.</text>
<text x="26" y="567">3.</text>
<text x="56" y="567">ALL WOODEN ROOF PANELS ARE IN CLIENT SCOPE</text>
<text x="26" y="584">4.</text>
<text x="55" y="584">PANEL WOULD BE MAKE PER DIMENSIONS PROVIDED BY NIHVA.</text>
<text x="26" y="601">5.</text>
<text x="55" y="601">DRAWING IS PROVIDED FOR REFERANCE PURPOSE &amp; SINGLE PANEL ONLY.</text>
</g>
<g font-size="13.9">
<text x="244" y="723">CLIENT - MR. MANISH SHAHA</text>
<text x="244" y="743">LOCATION - AHMEDABAD_IN</text>
<text x="244" y="763">PRODUCT - RETRACTABLE ROOF</text>
<text x="244" y="783">NIHVA\22-23\02XX</text>
<text x="516" y="783">REV- 0</text>
<text x="242" y="803">SCALE: NTS</text>
<text x="467" y="803">SHEET: 01 OF 01</text>
</g>
<g font-size="11.6">
<text x="66" y="706">NAME</text>
<text x="134" y="706">SIGN</text>
<text x="189" y="705">DATE</text>
<text x="179" y="720">30.11.22</text>
<text x="55" y="722">MAHESH S.</text>
<text x="55" y="740">MAHESH S.</text>
<text x="179" y="740">30.11.22</text>
<text x="179" y="759">30.11.22</text>
<text x="73" y="762">VIJAY T.</text>
</g>
<g font-size="10.4">
<text x="8" y="723">DRAWN</text>
<text x="7" y="740">CHECK</text>
<text x="8" y="760">APPRD.</text>
</g>
<text font-size="10.1" x="12" y="653">TITLE</text>
<text font-size="9.7" x="42" y="801">ALL DIMENSION ARE IN mm</text>
<text font-size="9" x="7" y="781">If any queries contact : projectsautomation@nihva.com</text>
<g font-size="8.4">
<text x="18" y="633">This</text>
<text x="43" y="633">drawing</text>
<text x="85" y="633">&amp;</text>
<text x="99" y="633">design</text>
<text x="135" y="633">is</text>
<text x="149" y="633">the</text>
<text x="170" y="633">property</text>
<text x="216" y="633">of</text>
<text x="231" y="633">NIHVA</text>
<text x="264" y="633">TECHNOLOGIES.</text>
<text x="344" y="633">Not</text>
<text x="366" y="633">to</text>
<text x="382" y="633">be</text>
<text x="399" y="633">sold</text>
<text x="424" y="633">or</text>
<text x="440" y="633">copied</text>
<text x="477" y="633">to</text>
<text x="493" y="633">any</text>
<text x="515" y="633">other</text>
<text x="546" y="633">concern.</text>
</g>
</svg>
